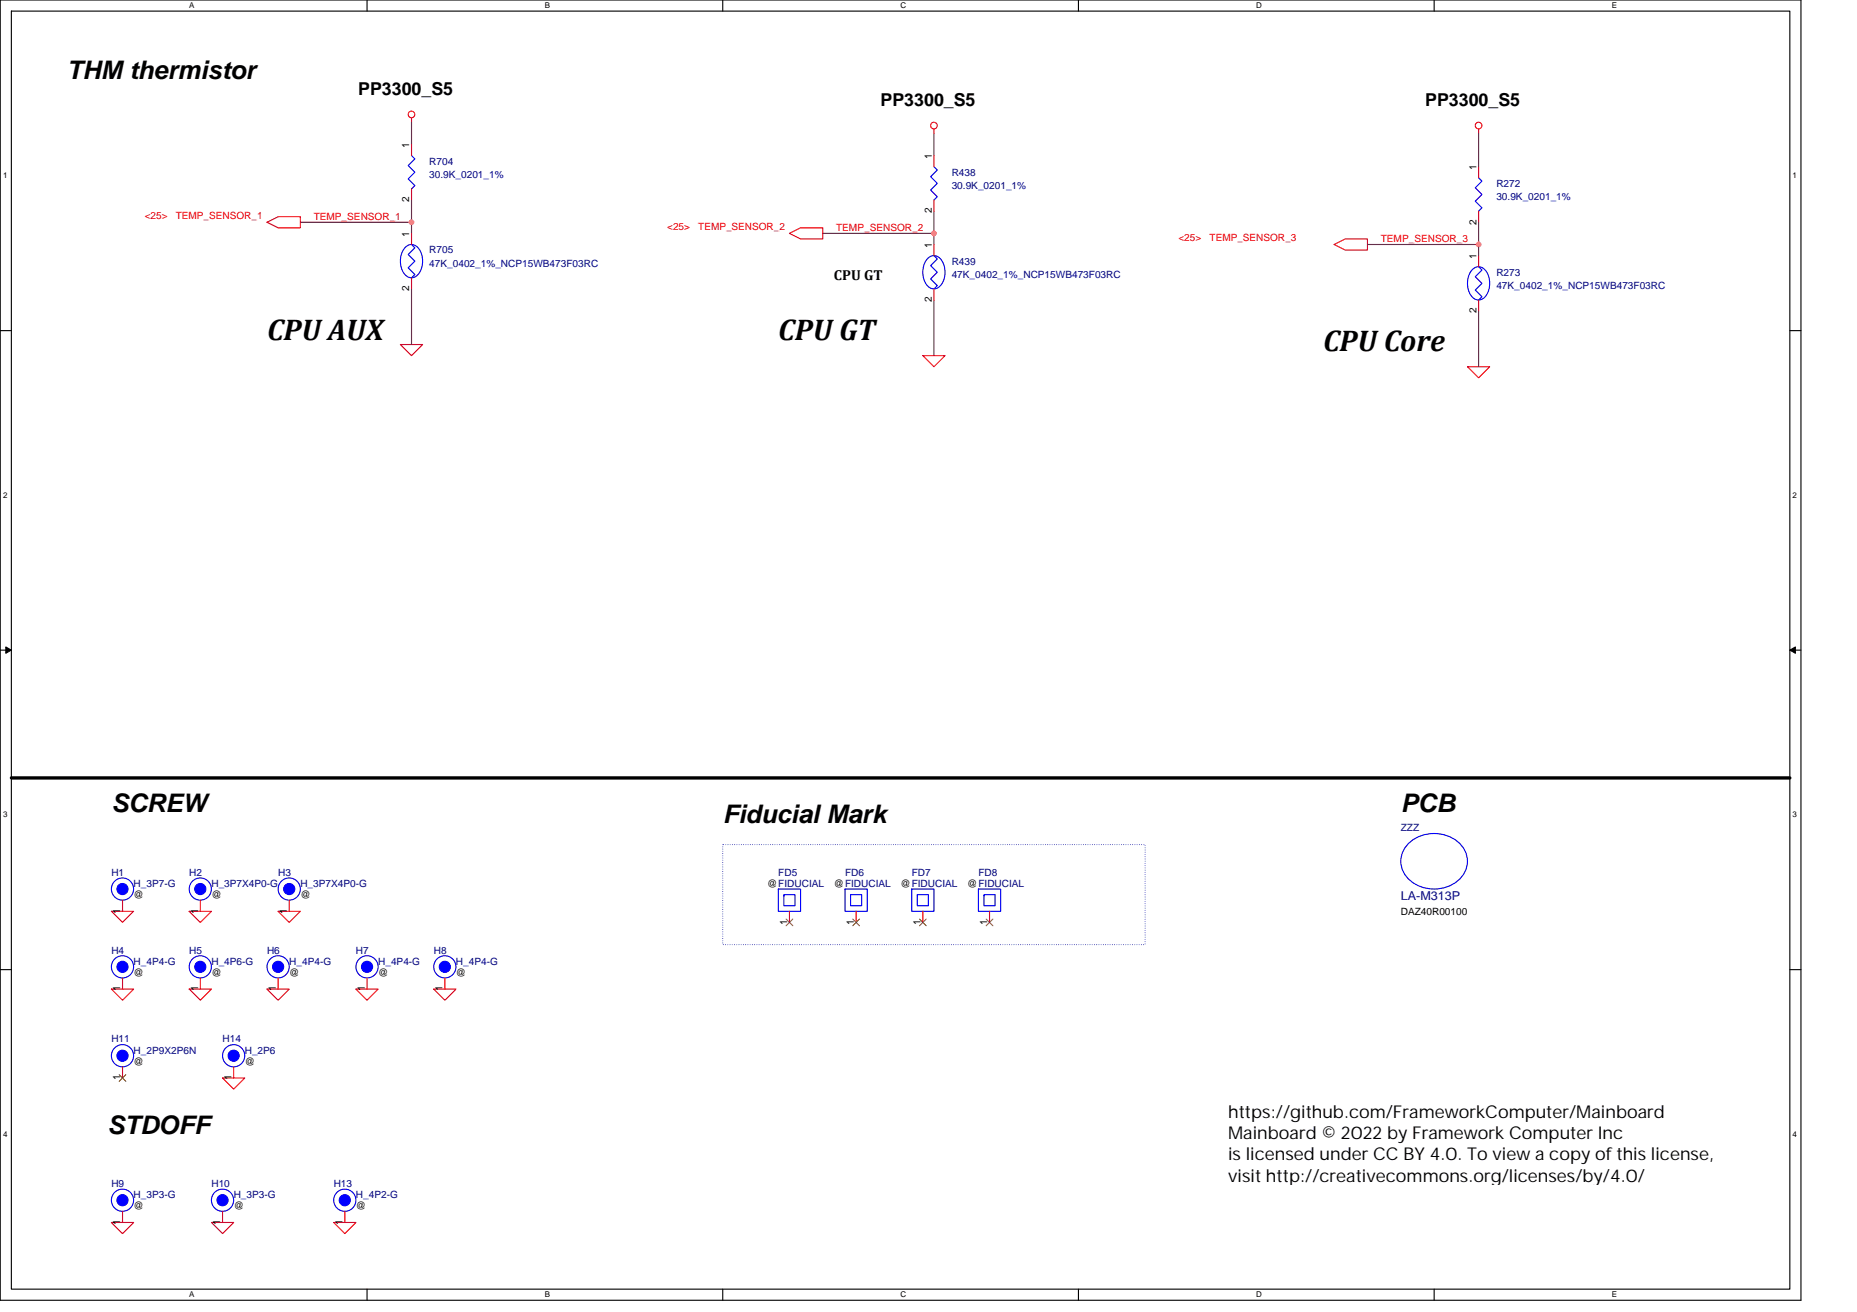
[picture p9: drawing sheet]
<svg xmlns="http://www.w3.org/2000/svg" width="297mm" height="210mm" viewBox="0 0 297 210" stroke-linecap="round" stroke-linejoin="round" font-family="sans-serif">
<path d="M0 0h288.1v208h-288.1zM1.8 1.8h284.5v204.4h-284.5z" fill="none" stroke="#000" stroke-width=".18"/>
<g fill="#fff">
<path d="M30.3 .2h.8v1.4h-.8z"/>
<path d="M30.3 206.4h.8v1.4h-.8z"/>
</g>
<path d="M58.7 0v1.8M58.7 206.2v1.8" fill="none" stroke="#000" stroke-width=".18"/>
<g fill="#fff">
<path d="M87.2 .2h.8v1.4h-.8z"/>
<path d="M87.2 206.4h.8v1.4h-.8z"/>
</g>
<path d="M115.6 0v1.8M115.6 206.2v1.8" fill="none" stroke="#000" stroke-width=".18"/>
<g fill="#fff">
<path d="M144.1 .2h.9v1.4h-.9z"/>
<path d="M144.1 206.4h.9v1.4h-.9z"/>
</g>
<path d="M172.5 0v1.8M172.5 206.2v1.8" fill="none" stroke="#000" stroke-width=".18"/>
<g fill="#fff">
<path d="M201 .2h.9v1.4h-.9z"/>
<path d="M201 206.4h.9v1.4h-.9z"/>
</g>
<path d="M229.4 0v1.8M229.4 206.2v1.8" fill="none" stroke="#000" stroke-width=".18"/>
<g fill="#fff">
<path d="M257.8 .2h.9v1.4h-.9z"/>
<path d="M257.8 206.4h.9v1.4h-.9z"/>
<path d="M.5 27.3h.7v1.5h-.7z"/>
<path d="M286.7 27.3h.8v1.5h-.8z"/>
<path d="M.5 78.5h.7v1.4h-.7z"/>
<path d="M286.7 78.5h.8v1.4h-.8z"/>
</g>
<path d="M0 52.9h1.8M286.3 52.9h1.8" fill="none" stroke="#000" stroke-width=".18"/>
<g fill="#fff">
<path d="M.5 129.6h.7v1.4h-.7z"/>
<path d="M286.7 129.6h.8v1.4h-.8z"/>
</g>
<path d="M0 104h1.8M286.3 104h1.8" fill="none" stroke="#000" stroke-width=".18"/>
<path d="M.9 103.5l.9 .5-.9 .5zM286.3 104l.9-.5v1z" fill="#000"/>
<path d="M.9 103.5l.9 .5-.9 .5zM286.3 104l.9-.5v1z" fill="none" stroke="#000" stroke-width=".16"/>
<g fill="#fff">
<path d="M.5 180.7h.7v1.4h-.7z"/>
<path d="M286.7 180.7h.8v1.4h-.8z"/>
</g>
<path d="M0 155.1h1.8M286.3 155.1h1.8" fill="none" stroke="#000" stroke-width=".18"/>
<path d="M115.6 135.1h67.6v16h-67.6z" fill="none" stroke="#0080ff" stroke-width=".18" stroke-dasharray="0 .4"/>
<path d="M1.8 124.5h284.5" fill="none" stroke="#000" stroke-width=".53"/>
<g fill="none" stroke="#f00" stroke-width=".18">
<path d="M65.8 18.8v.8M42.7 35.6l1.8-.9h3.5v1.7h-3.5zM126.3 37.3l1.8-.9h3.5v1.8h-3.5zM149.4 20.6v.7M213.4 39.1l1.8-.9h3.5v1.8h-3.5zM236.5 20.6v.7M64 55.1h3.6l-1.8 1.8zM147.6 56.9h3.6l-1.8 1.8zM234.7 58.7h3.6l-1.8 1.8zM17.8 145.8h3.6l-1.8 1.8zM17.8 158.2h3.6l-1.8 1.8zM30.3 158.2h3.5l-1.8 1.8z"/>
<path d="M30.3 145.8h3.5l-1.8 1.8zM42.7 158.2h3.6l-1.8 1.8zM44.5 145.8h3.5l-1.7 1.8zM56.9 158.2h3.6l-1.8 1.8zM69.4 158.2h3.5l-1.7 1.8zM35.6 172.5h3.6l-1.8 1.7zM17.8 195.6h3.6l-1.8 1.8zM33.8 195.6h3.6l-1.8 1.8zM53.4 195.6h3.5l-1.7 1.8z"/>
<circle cx="65.8" cy="18.3" r=".53"/>
<circle cx="149.4" cy="20.1" r=".53"/>
<circle cx="236.5" cy="20.1" r=".53"/>
</g>
<circle cx="71.2" cy="154.7" r=".89" fill="#00f"/>
<g fill="none" stroke="#00f" stroke-width=".18">
<path d="M148.5 41.3a1.51 1.51 0 0 1 2.4 .9 3.2 3.2 0 0 1-1 3.9 1.55 1.55 0 0 1-2-1.2 3.5 3.5 0 0 1 .6-3.6zM149.4 40.9l.5 .5-1 1.1 1 1.1-1 1 1 1.1-.5 .5M156.5 142.2h3.6v3.6h-3.6zM157.4 143.1h1.8v1.8h-1.8z"/>
<circle cx="71.2" cy="154.7" r=".89"/>
<circle cx="71.2" cy="154.7" r="1.78"/>
</g>
<path d="M149.4 39.1v1.8M149.4 46.2v1.8M71.2 156.5v1.7M158.3 145.8v1.8" fill="none" stroke="#f00" stroke-width=".18"/>
<path d="M157.7 147l1.1 1.1M158.8 147l-1.1 1.1" fill="none" stroke="#804000" stroke-width=".16"/>
<circle cx="46.3" cy="142.2" r=".89" fill="#00f"/>
<g fill="none" stroke="#00f" stroke-width=".18">
<circle cx="46.3" cy="142.2" r=".89"/>
<circle cx="46.3" cy="142.2" r="1.78"/>
</g>
<path d="M46.3 144v1.8" fill="none" stroke="#f00" stroke-width=".18"/>
<circle cx="35.6" cy="192" r=".89" fill="#00f"/>
<g fill="none" stroke="#00f" stroke-width=".18">
<circle cx="35.6" cy="192" r="1.78"/>
<circle cx="35.6" cy="192" r=".89"/>
</g>
<path d="M35.6 193.8v1.8" fill="none" stroke="#f00" stroke-width=".18"/>
<circle cx="19.6" cy="142.2" r=".89" fill="#00f"/>
<g fill="none" stroke="#00f" stroke-width=".18">
<circle cx="19.6" cy="142.2" r=".89"/>
<circle cx="19.6" cy="142.2" r="1.78"/>
</g>
<path d="M19.6 144v1.8" fill="none" stroke="#f00" stroke-width=".18"/>
<circle cx="19.6" cy="154.7" r=".89" fill="#00f"/>
<g fill="none" stroke="#00f" stroke-width=".18">
<path d="M236.5 28.4l.5 .6-1 1 1 1.1-1 1.1 1 1-.5 .6M225.3 134.9a6 6 0 0 1 8.7 .6 4 4 0 0 1-1.9 6.1 5.8 5.8 0 0 1-7.7-2.3 3.9 3.9 0 0 1 .9-4.4zM124.5 142.2h3.6v3.6h-3.6zM125.4 143.1h1.8v1.8h-1.8zM135.2 142.2h3.5v3.6h-3.5zM136.1 143.1h1.7v1.8h-1.7zM145.8 142.2h3.6v3.6h-3.6zM146.7 143.1h1.8v1.8h-1.8z"/>
<circle cx="19.6" cy="154.7" r=".89"/>
<circle cx="19.6" cy="154.7" r="1.78"/>
</g>
<path d="M236.5 26.7v1.7M236.5 33.8v1.8M19.6 156.5v1.7M126.3 145.8v1.8M136.9 145.8v1.8M147.6 145.8v1.8" fill="none" stroke="#f00" stroke-width=".18"/>
<path d="M125.7 147l1.1 1.1M126.8 147l-1.1 1.1M136.4 147l1.1 1.1M137.5 147l-1.1 1.1M147.1 147l1.1 1.1M148.1 147l-1 1.1" fill="none" stroke="#804000" stroke-width=".16"/>
<circle cx="32" cy="142.2" r=".89" fill="#00f"/>
<g fill="none" stroke="#00f" stroke-width=".18">
<circle cx="32" cy="142.2" r=".89"/>
<circle cx="32" cy="142.2" r="1.78"/>
</g>
<path d="M32 144v1.8" fill="none" stroke="#f00" stroke-width=".18"/>
<circle cx="19.6" cy="192" r=".89" fill="#00f"/>
<g fill="none" stroke="#00f" stroke-width=".18">
<path d="M65.8 24.9l.6 .5-1.1 1.1 1.1 1.1-1.1 1 1.1 1.1-.6 .5M235.6 43a1.51 1.51 0 0 1 2.4 1 3.2 3.2 0 0 1-1 3.9 1.55 1.55 0 0 1-2-1.2 3.5 3.5 0 0 1 .6-3.7zM236.5 42.7l.5 .5-1 1.1 1 1-1 1.1 1 1.1-.5 .5"/>
<circle cx="19.6" cy="192" r=".89"/>
<circle cx="19.6" cy="192" r="1.78"/>
</g>
<path d="M65.8 23.1v1.8M65.8 30.2v1.8M236.5 40.9v1.8M236.5 48v1.8M19.6 193.8v1.8" fill="none" stroke="#f00" stroke-width=".18"/>
<circle cx="19.6" cy="168.9" r=".89" fill="#00f"/>
<g fill="none" stroke="#00f" stroke-width=".18">
<circle cx="19.6" cy="168.9" r=".89"/>
<circle cx="19.6" cy="168.9" r="1.78"/>
</g>
<path d="M19.6 170.7v1.8" fill="none" stroke="#f00" stroke-width=".18"/>
<path d="M19.1 171.9l1 1.1M20.1 171.9l-1 1.1" fill="none" stroke="#804000" stroke-width=".16"/>
<circle cx="55.2" cy="192" r=".89" fill="#00f"/>
<g fill="none" stroke="#00f" stroke-width=".18">
<circle cx="55.2" cy="192" r=".89"/>
<circle cx="55.2" cy="192" r="1.78"/>
</g>
<path d="M55.2 193.8v1.8" fill="none" stroke="#f00" stroke-width=".18"/>
<circle cx="32" cy="154.7" r=".89" fill="#00f"/>
<g fill="none" stroke="#00f" stroke-width=".18">
<circle cx="32" cy="154.7" r=".89"/>
<circle cx="32" cy="154.7" r="1.78"/>
</g>
<path d="M32 156.5v1.7" fill="none" stroke="#f00" stroke-width=".18"/>
<circle cx="37.4" cy="168.9" r=".89" fill="#00f"/>
<g fill="none" stroke="#00f" stroke-width=".18">
<circle cx="37.4" cy="168.9" r=".89"/>
<circle cx="37.4" cy="168.9" r="1.78"/>
</g>
<path d="M37.4 170.7v1.8" fill="none" stroke="#f00" stroke-width=".18"/>
<circle cx="44.5" cy="154.7" r=".89" fill="#00f"/>
<g fill="none" stroke="#00f" stroke-width=".18">
<path d="M64.9 39.5a1.51 1.51 0 0 1 2.5 .9 3.2 3.2 0 0 1-1.1 3.9 1.55 1.55 0 0 1-2-1.2 3.5 3.5 0 0 1 .6-3.6zM65.8 39.1l.6 .5-1.1 1.1 1.1 1.1-1.1 1 1.1 1.1-.6 .5"/>
<circle cx="44.5" cy="154.7" r=".89"/>
<circle cx="44.5" cy="154.7" r="1.78"/>
</g>
<path d="M65.8 37.3v1.8M65.8 44.4v1.8M44.5 156.5v1.7" fill="none" stroke="#f00" stroke-width=".18"/>
<circle cx="58.7" cy="154.7" r=".89" fill="#00f"/>
<g fill="none" stroke="#00f" stroke-width=".18">
<path d="M149.4 26.7l.5 .5-1 1.1 1 1-1 1.1 1 1.1-.5 .5"/>
<circle cx="58.7" cy="154.7" r="1.78"/>
<circle cx="58.7" cy="154.7" r=".89"/>
</g>
<path d="M149.4 24.9v1.8M149.4 32v1.8M58.7 156.5v1.7" fill="none" stroke="#f00" stroke-width=".18"/>
<path d="M65.8 19.6v3.5M65.8 32v3.6h-17.8" fill="none" stroke="#800040" stroke-width=".18"/>
<circle cx="65.8" cy="35.6" r=".35" fill="#f0f"/>
<circle cx="65.8" cy="35.6" r=".35" fill="none" stroke="#f0f" stroke-width=".18"/>
<path d="M65.8 35.6v1.7M149.4 21.3v3.6M149.4 33.8v3.5h-17.8M65.8 46.2v8.9" fill="none" stroke="#800040" stroke-width=".18"/>
<circle cx="149.4" cy="37.3" r=".35" fill="#f0f"/>
<circle cx="149.4" cy="37.3" r=".35" fill="none" stroke="#f0f" stroke-width=".18"/>
<path d="M149.4 37.3v1.8M236.5 35.6v3.5h-17.8M149.4 48v8.9" fill="none" stroke="#800040" stroke-width=".18"/>
<circle cx="236.5" cy="39.1" r=".35" fill="#f0f"/>
<circle cx="236.5" cy="39.1" r=".35" fill="none" stroke="#f0f" stroke-width=".18"/>
<path d="M236.5 39.1v1.8M236.5 21.3v5.4M236.5 49.8v8.9" fill="none" stroke="#800040" stroke-width=".18"/>
<circle cx="65.8" cy="35.6" r=".35" fill="#f0f"/>
<circle cx="65.8" cy="35.6" r=".35" fill="none" stroke="#f0f" stroke-width=".18"/>
<circle cx="149.4" cy="37.3" r=".35" fill="#f0f"/>
<circle cx="149.4" cy="37.3" r=".35" fill="none" stroke="#f0f" stroke-width=".18"/>
<circle cx="236.5" cy="39.1" r=".35" fill="#f0f"/>
<circle cx="236.5" cy="39.1" r=".35" fill="none" stroke="#f0f" stroke-width=".18"/>
<g font-size="4.8">
<text x="42.7" y="54.3">CPU AUX</text>
<text x="124.5" y="54.3">CPU GT</text>
<text x="211.6" y="56.1">CPU Core</text>
</g>
<g font-size="4.1">
<text x="10.7" y="12.6">THM thermistor</text>
<text x="17.8" y="129.9">SCREW</text>
<text x="115.6" y="131.7">Fiducial Mark</text>
<text x="224.1" y="129.9">PCB</text>
<text x="17.2" y="181.5">STDOFF</text>
</g>
<g font-size="2.8">
<text x="57.3" y="15.2">PP3300_S5</text>
<text x="140.9" y="17">PP3300_S5</text>
<text x="228" y="17">PP3300_S5</text>
<text x="196.4" y="178.9">https://github.com/FrameworkComputer/Mainboard</text>
<text x="196.4" y="182.3">Mainboard © 2022 by Framework Computer Inc</text>
<text x="196.4" y="185.7">is licensed under CC BY 4.0. To view a copy of this license,</text>
<text x="196.4" y="189">visit http://creativecommons.org/licenses/by/4.0/</text>
</g>
<text font-size="2.3" x="133.4" y="44.9">CPU GT</text>
<text font-size="2" fill="#000080" x="224.1" y="144">LA-M313P</text>
<g font-size="1.6">
<text x="65.5" y="23.6" transform="rotate(-90 65.5 23.6)">1</text>
<text x="149" y="25.4" transform="rotate(-90 149 25.4)">1</text>
<text x="236.2" y="27.2" transform="rotate(-90 236.2 27.2)">1</text>
<text x="65.5" y="32.4" transform="rotate(-90 65.5 32.4)">2</text>
<text x="149" y="34.1" transform="rotate(-90 149 34.1)">2</text>
<text x="236.2" y="35.9" transform="rotate(-90 236.2 35.9)">2</text>
<text x="65.5" y="37.9" transform="rotate(-90 65.5 37.9)">1</text>
<text x="149" y="39.6" transform="rotate(-90 149 39.6)">1</text>
<text x="236.2" y="41.4" transform="rotate(-90 236.2 41.4)">1</text>
<text x="65.5" y="46.6" transform="rotate(-90 65.5 46.6)">2</text>
<text x="149" y="48.4" transform="rotate(-90 149 48.4)">2</text>
<text x="236.2" y="50.1" transform="rotate(-90 236.2 50.1)">2</text>
<text x="21.4" y="143.7">@</text>
<text x="33.8" y="143.7">@</text>
<text x="48" y="143.7">@</text>
<text x="122.7" y="141.9">@FIDUCIAL</text>
<text x="133.4" y="141.9">@FIDUCIAL</text>
<text x="144.1" y="141.9">@FIDUCIAL</text>
<text x="154.7" y="141.9">@FIDUCIAL</text>
<text x="19.2" y="146.2" transform="rotate(-90 19.2 146.2)">1</text>
<text x="31.7" y="146.2" transform="rotate(-90 31.7 146.2)">1</text>
<text x="45.9" y="146.2" transform="rotate(-90 45.9 146.2)">1</text>
<text x="125.9" y="147.9" transform="rotate(-90 125.9 147.9)">1</text>
<text x="136.6" y="147.9" transform="rotate(-90 136.6 147.9)">1</text>
<text x="147.3" y="147.9" transform="rotate(-90 147.3 147.9)">1</text>
<text x="157.9" y="147.9" transform="rotate(-90 157.9 147.9)">1</text>
<text x="224.1" y="146.3">DAZ40R00100</text>
<text x="19.2" y="158.6" transform="rotate(-90 19.2 158.6)">1</text>
<text x="21.4" y="156.1">@</text>
<text x="31.7" y="158.6" transform="rotate(-90 31.7 158.6)">1</text>
<text x="33.8" y="156.1">@</text>
<text x="44.1" y="158.6" transform="rotate(-90 44.1 158.6)">1</text>
<text x="46.3" y="156.1">@</text>
<text x="58.4" y="158.6" transform="rotate(-90 58.4 158.6)">1</text>
<text x="60.5" y="156.1">@</text>
<text x="70.8" y="158.6" transform="rotate(-90 70.8 158.6)">1</text>
<text x="72.9" y="156.1">@</text>
<text x="19.2" y="172.8" transform="rotate(-90 19.2 172.8)">1</text>
<text x="21.4" y="170.3">@</text>
<text x="37" y="172.8" transform="rotate(-90 37 172.8)">1</text>
<text x="39.2" y="170.3">@</text>
<text x="19.2" y="195.9" transform="rotate(-90 19.2 195.9)">1</text>
<text x="21.4" y="193.5">@</text>
<text x="35.2" y="195.9" transform="rotate(-90 35.2 195.9)">1</text>
<text x="37.4" y="193.5">@</text>
<text x="54.8" y="195.9" transform="rotate(-90 54.8 195.9)">1</text>
<text x="56.9" y="193.5">@</text>
</g>
<g font-size="1.6" fill="#000080">
<text x="68.7" y="26.3">R704</text>
<text x="68.7" y="28.5">30.9K_0201_1%</text>
<text x="152.2" y="28.1">R438</text>
<text x="239.4" y="29.9">R272</text>
<text x="152.2" y="30.2">30.9K_0201_1%</text>
<text x="239.4" y="32">30.9K_0201_1%</text>
<text x="68.7" y="40.5">R705</text>
<text x="68.7" y="42.7">47K_0402_1%_NCP15WB473F03RC</text>
<text x="152.2" y="42.3">R439</text>
<text x="152.2" y="44.5">47K_0402_1%_NCP15WB473F03RC</text>
<text x="239.4" y="44.1">R273</text>
<text x="239.4" y="46.2">47K_0402_1%_NCP15WB473F03RC</text>
<text x="224.1" y="133">ZZZ</text>
<text x="17.8" y="140.1">H1</text>
<text x="21.4" y="141.9">H_3P7-G</text>
<text x="30.3" y="140.1">H2</text>
<text x="33.8" y="141.9">H_3P7X4P0-G</text>
<text x="44.5" y="140.1">H3</text>
<text x="48" y="141.9">H_3P7X4P0-G</text>
<text x="124.5" y="140.1">FD5</text>
<text x="135.2" y="140.1">FD6</text>
<text x="145.8" y="140.1">FD7</text>
<text x="156.5" y="140.1">FD8</text>
<text x="17.8" y="152.6">H4</text>
<text x="21.4" y="154.3">H_4P4-G</text>
<text x="30.3" y="152.6">H5</text>
<text x="33.8" y="154.3">H_4P6-G</text>
<text x="42.7" y="152.6">H6</text>
<text x="46.3" y="154.3">H_4P4-G</text>
<text x="56.9" y="152.6">H7</text>
<text x="60.5" y="154.3">H_4P4-G</text>
<text x="69.4" y="152.6">H8</text>
<text x="72.9" y="154.3">H_4P4-G</text>
<text x="17.8" y="166.8">H11</text>
<text x="35.6" y="166.8">H14</text>
<text x="21.4" y="168.6">H_2P9X2P6N</text>
<text x="39.2" y="168.6">H_2P6</text>
<text x="17.8" y="189.9">H9</text>
<text x="21.4" y="191.7">H_3P3-G</text>
<text x="33.8" y="189.9">H10</text>
<text x="37.4" y="191.7">H_3P3-G</text>
<text x="53.4" y="189.9">H13</text>
<text x="56.9" y="191.7">H_4P2-G</text>
</g>
<g font-size="1.6" fill="#f00">
<text x="23.2" y="35">&lt;25&gt;</text>
<text x="28.1" y="35">TEMP_SENSOR_1</text>
<text x="50.2" y="35.2">TEMP_SENSOR_1</text>
<text x="106.7" y="36.8">&lt;25&gt;</text>
<text x="111.7" y="36.8">TEMP_SENSOR_2</text>
<text x="133.7" y="37">TEMP_SENSOR_2</text>
<text x="188.5" y="38.6">&lt;25&gt;</text>
<text x="193.5" y="38.6">TEMP_SENSOR_3</text>
<text x="220.9" y="38.7">TEMP_SENSOR_3</text>
</g>
<g font-size="1.3">
<text x="30.3" y="1.3">A</text>
<text x="87.2" y="1.3">B</text>
<text x="144.1" y="1.3">C</text>
<text x="201" y="1.3">D</text>
<text x="257.8" y="1.3">E</text>
<text x=".5" y="28.5">1</text>
<text x="286.7" y="28.5">1</text>
<text x=".5" y="79.6">2</text>
<text x="286.7" y="79.6">2</text>
<text x=".5" y="130.7">3</text>
<text x="286.7" y="130.7">3</text>
<text x=".5" y="181.8">4</text>
<text x="286.7" y="181.8">4</text>
<text x="30.3" y="207.6">A</text>
<text x="87.2" y="207.6">B</text>
<text x="144.1" y="207.6">C</text>
<text x="201" y="207.6">D</text>
<text x="257.8" y="207.6">E</text>
</g>
</svg>
